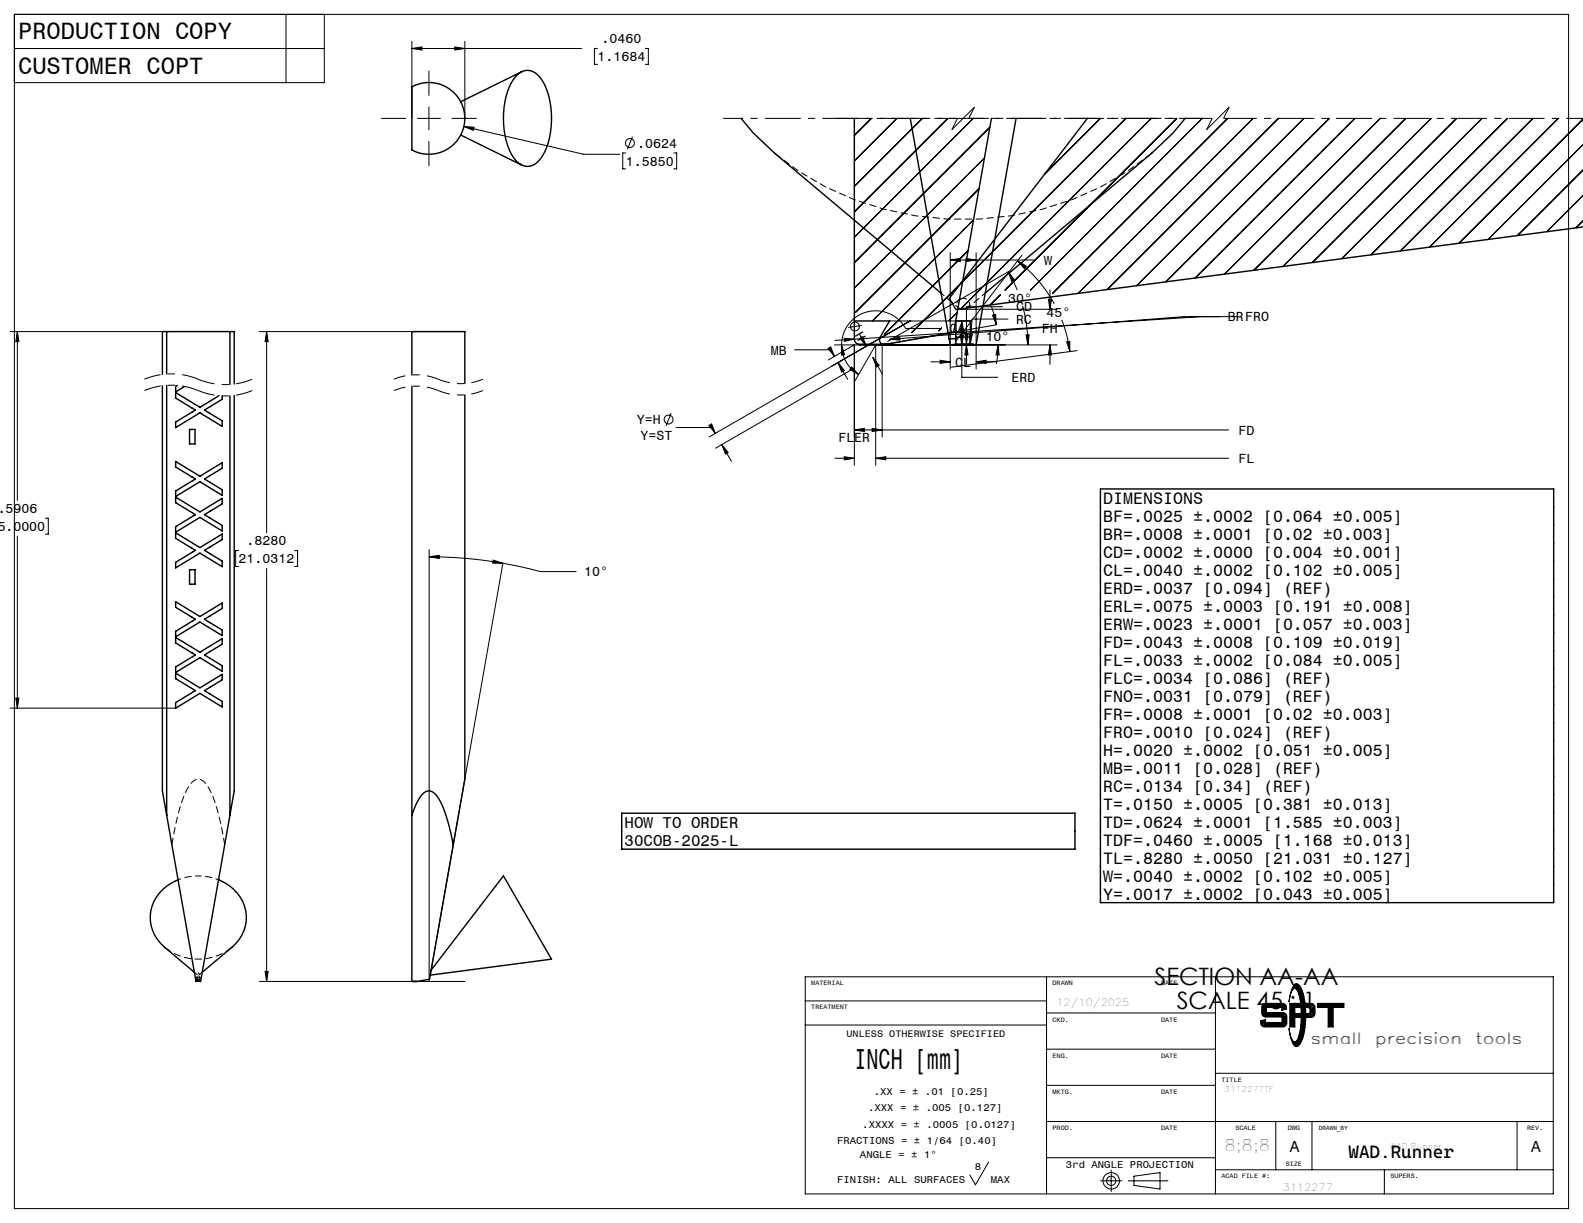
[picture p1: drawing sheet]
<svg xmlns="http://www.w3.org/2000/svg" width="279mm" height="216mm" viewBox="0 0 279 216" stroke-linecap="round" stroke-linejoin="round" font-family="sans-serif">
<g fill="none" stroke="#000" stroke-width=".25">
<path d="M72.7 15.3a6.3 6.3 0 0 1 9.3 5.6 6.3 6.3 0 0 1-9.3 5.6zM91.1 13.5a2.57 2.57 0 0 1 4.3 .2 13.3 13.3 0 0 1 1.8 9.7 8.3 8.3 0 0 1-2.7 5.5 2.64 2.64 0 0 1-3.9-1.1 14.3 14.3 0 0 1 0-13.8zM92.1 12.7l-10.8 5.3M81.3 23.8l10.8 5.3M130.8 20.9l2.1 2.6 3.8 3.6 29.4 24.7M150.8 20.9v38.9a1.09 1.09 0 0 0 .6 1M160.7 20.9l6.8 38.9M175 20.9l-6.7 37.8-11.6 2M179.3 20.9l-7 40-1-.1M191.9 20.9l-24.3 31.8 1.1 1.9 110.7-14.5M209.2 20.9l-2.1 2.6-3.8 3.6-29.4 24.7M279.1 20.9l.3 .6"/>
<path d="M29.4 58.5h-.7v7.6M29.4 58.5v7.5M29.4 58.5h11.2M40.6 58.5h.7v9.3M40.6 58.5v9.4M150.8 56.7h6.2l-1.6 2.8a.91 .91 0 0 0 .2 1.2M167.5 59.8l.2 1.1 1-.1M167.5 59.8h1.2M168.7 59.8v1M168.7 59.8v-3.1h2.6v4.1M168.7 59.5h2.6M28.7 68.1v71.5l.7 4.3"/>
<path d="M29.4 68v75.9M31.3 68l-.3 .2v1l1.6-1M33.5 75.8h.9v2.6h-.9zM38.7 69.9l-3.4 2-4.3-2.6v1l3.5 2.1-3.5 2.1v1l4.3-2.6 3.9 2.4v-1l-3.1-1.9 3.1-1.9v-.6M40.6 69.9v74M41.3 69.8v69.8l-.7 4.3M72.7 66.2v-7.7h9.3v9.2M72.7 68.2v105.1h.9l2.2-.4 4.2-23.8M82 69.7v67.8l-2 11.6M155.6 60.7l.1 .1h-4.3M155.6 60.7h1.1M156.7 60.7l-1 .2h-3.9l-.4-.1"/>
<path d="M168.7 60.8h2.6M31 81.5l4.3 2.6 3.9-2.4v1l-3.1 1.9 3.1 1.9v.9l-3.9-2.4-4.3 2.7v-1l3.5-2.1-3.5-2.2zM31 87.8l4.3 2.6 3.9-2.4v1l-3.1 1.8 3.1 2v.9l-3.9-2.4-4.3 2.7v-1l3.5-2.1-3.5-2.2zM31 94.1l4.3 2.6 3.9-2.4v.9l-3.1 1.9 3.1 2v.9l-3.9-2.4-4.3 2.6v-.9l3.5-2.1-3.5-2.2zM194.2 86.3h80v73h-80zM31 106.2l4.3 2.6 3.9-2.4v1l-3.1 1.9 3.1 1.9v1l-3.9-2.4-4.3 2.6v-1l3.5-2.1-3.5-2.1zM31 112.5l4.3 2.6 3.9-2.4v1l-3.1 1.9 3.1 1.9v1l-3.9-2.4-4.3 2.6v-1l3.5-2.1-3.5-2.1zM31 118.8l4.3 2.6 3.9-2.4v1l-3.1 1.9 3.1 1.9v1l-3.9-2.4-4.3 2.6v-1l3.5-2.1-3.5-2.1zM33.5 100.6h.9v2.5h-.9zM29.4 143.9l5.2 29.2M31.4 155.3a7 7 0 0 0-3.6 10.6l1.3 1.3 5.2 4.4M38.6 155.3a7 7 0 0 1 3.6 10.6l-1.3 1.3-5.2 4.4"/>
<path d="M40.6 143.9l-5.2 29.4-.2-.1M72.7 143.9l.7-1.8a3.7 3.7 0 0 1 2.2-2.5 1.99 1.99 0 0 1 1.8 1.3 26 26 0 0 1 2.6 8.2M109.7 143.6h80v6.3h-80zM34.6 173.1v.2l.2-.1M34.6 173.1h.2M34.8 173.1v.1M34.8 173.2h.4M34.8 173.1v-.6h.4v.7M34.8 173h.4M76.1 171.2l12.8-16.6 8.4 14.7-21.4 2.8"/>
</g>
<path d="M171.3 60.8l-.4-.1M39.7 149.1a29.8 29.8 0 0 0-3.1-10.4 1.64 1.64 0 0 0-2.5-.8 12.2 12.2 0 0 0-2.7 5.9l-1.1 5.3M34.8 173.2l-.2 .1M40.9 167.2a9.5 9.5 0 0 1-11.8 0" fill="none" stroke="#000" stroke-width=".18" stroke-dasharray="1.3 .6" stroke-linecap="butt"/>
<path d="M166.1 51.8l3.1 2.6M170.8 54.4l3.1-2.6M34.5 172.9h1" fill="none" stroke="#000" stroke-width=".18" stroke-dasharray="1.3 .6" stroke-dashoffset=".5" stroke-linecap="butt"/>
<path d="M31.4 155.3a9.6 9.6 0 0 1 3.6-.7M35 154.6a9.6 9.6 0 0 1 3.6 .7" fill="none" stroke="#000" stroke-width=".18" stroke-dasharray="1.3 .6" stroke-dashoffset=".7" stroke-linecap="butt"/>
<path d="M169 60.8l-1.3 .1M34.9 171.8a.19 .19 0 0 1 .3 .2 .19 .19 0 0 1-.3 .2 .19 .19 0 0 1 0-.3v-.1" fill="none" stroke="#000" stroke-width=".18" stroke-dasharray="1.3 .6" stroke-dashoffset=".6" stroke-linecap="butt"/>
<path d="M34.3 171.6l.6 .5M35.1 172.1l.6-.5" fill="none" stroke="#000" stroke-width=".18" stroke-dasharray="1.3 .6" stroke-dashoffset=".4" stroke-linecap="butt"/>
<path d="M203.3 27.1a53.1 53.1 0 0 1-52.5 8.1 48.4 48.4 0 0 1-14.1-8.1M167.3 58.7h5.4" fill="none" stroke="#000" stroke-width=".18" stroke-dasharray="1.3 .6" stroke-dashoffset="-.1" stroke-linecap="butt"/>
<path d="M169.6 52.7a1.05 1.05 0 0 1 1.5 .9 1.05 1.05 0 0 1-1.5 1 .95 .95 0 0 1-.7-1 .95 .95 0 0 1 .7-.9" fill="none" stroke="#000" stroke-width=".18" stroke-dasharray="1.3 .6" stroke-dashoffset=".2" stroke-linecap="butt"/>
<g fill="none" stroke="#000" stroke-width=".18">
<path d="M2.5 8.6h54.7M2.5 2.5h274.4v210.9h-274.4zM50.5 2.5v12.1M57.2 2.5v12.1h-54.7M72.7 8.6l1.8-.3v.5zM72.7 8.6h29.9M72.7 7.3v13.6M75.7 12.5v4.3M75.7 18.9v4M80.3 8.3l1.7 .3-1.7 .2zM82 7.3v13.6M105.4 8.6h-.5v2.8h.5"/>
<path d="M113.9 8.6h.5v2.8h-.5M67.3 20.9h4.3M73.7 20.9h4M75.7 25v4.3M79.8 20.9h4.3M81.9 22.3l1.8 .2-.2 .5zM81.9 22.3l21.1 4.9h6.4M110.4 27h-.5v2.8h.5M111.6 24.1l-.9 2.3M118.9 27h.5v2.8h-.5M153.8 20.9l-3 3M158.3 20.9l-7.5 7.5"/>
<path d="M162.8 20.9l-12 12M167.3 20.9l-16.5 16.5M171.8 20.9l-21 21M171.8 38.8l-17.8 17.9M172.8 33.4l-21.8 21.7M173.8 27.9l-23 23M174.7 22.5l-23.9 23.9M194.2 20.9l-9.8 9.9M198.7 20.9l-37.8 37.8M203.2 20.9l-33.6 33.6M207.7 20.9l-30.3 30.3M212.2 20.9l-30.3 30.3"/>
<path d="M216.7 20.9l-30.9 30.9M221.2 20.9l-30.9 30.9M225.7 20.9l-30.3 30.2M230.1 20.9l-29.5 29.5M234.6 20.9l-28.8 28.9M239.1 20.9l-28.2 28.2M243.6 20.9l-27.5 27.5M248.1 20.9l-26.8 26.8M252.6 20.9l-26.1 26.1M257.1 20.9l-25.5 25.5M261.6 20.9l-24.8 24.8M266.1 20.9l-24.1 24.1"/>
<path d="M270.6 20.9l-23.5 23.4M275 20.9l-22.7 22.7M279.3 21.2l-21.8 21.7M279.4 25.5l-16.7 16.8M279.4 30l-11.6 11.6M279.4 34.5l-6.4 6.4M279.4 38.9l-1.2 1.3M1.8 58.5h29.2M3.1 58.5v29.8M3.1 58.5l.2 1.8h-.5zM45.8 58.5h36.2M47.1 58.5l.2 1.8h-.5z"/>
<path d="M47.1 58.5v35.5M149 59.7l1.8 .2-1.8 .4zM150.8 59.9l-3.4 .2M151.8 59.7l.5-.3 .6 1.7zM151.9 59.4l1 1.7M152.1 57.5l-2.4 .3M157 56.7h14M157.1 59.9l1.7-.4 .1 .5zM160.6 56.7l-8.8 5.1M160.6 56.7l-13.8 7.9M160.6 56.7l-35.4 20.4M166.2 58h-6.4a6 6 0 0 0-6.7-2.9 6 6 0 0 0-4.6 5.8"/>
<path d="M166.2 57.9l-.5 .5M167.7 45.9l1.8-.3v.6zM167.7 44.6v20.5M167.7 45.9h14.8M168.9 55.2l-1.4 1.4M169 54.6h17.6M169.5 59.1h.5l-.2 1.8zM169.8 56.7v9.9h6.3M169.8 56.7l.2 1.7h-.5zM170.3 58.9h.6l-.3 1.8zM170.5 45.6l1.8 .3-1.8 .3zM170.9 44.3l-14.8 14.7"/>
<path d="M171.1 59h.5l-.4 1.8zM172.3 44.6v20.5M175 54l.8 3.3M175.2 55.7l.5-.2 .1 1.8zM175.8 57.3l-18.8 3.4M176.5 52.1l-1.7 1.7M176.9 54.1h-6.3v6.6M177.9 56.3h-6.3l-.4 4.5M178 48l1 1.4-.4 .3zM178 48l1.5 3.2M178 48l-21.3 12.3M179.6 46.1l1.5 .9-.3 .4z"/>
<path d="M179.6 46.1a24.1 24.1 0 0 1 6.5 7.5M180.4 45l-11.7 15.2M180.5 54a25.8 25.8 0 0 1 .9 6.9M181.1 59.1h.5l-.2 1.8zM185 52.8h.6l-.3 1.8zM185.3 51.2v3.4M187.4 56.5a24.2 24.2 0 0 1 1.4 5.6M212 55.9l-61.2 4M218.4 55.9h-9.5l-51.8 4M118.5 72.9l-.9 2.3M119.3 75.5h6.4l.6 1M125.1 75.1l.5-.3 .7 1.7z"/>
<path d="M127.4 78.5l1.1 1.4-.5 .3zM127.4 78.5l1.7 2.9M140.3 61.8h6.3l.7 1.1M146.2 61.5l.4-.3 .7 1.7zM146.2 63.6l4.6-2.7v21.3M147.3 60.9h39.3M147.9 64l1.1 1.4-.4 .3zM147.9 64l1.7 3M148.5 60.9l.6 1.7-.6 .1zM148.5 60.9a6 6 0 0 0 3.1 5.2M150.3 64.8l1.3 1.3-1.6-.9zM150.8 75.9l1.8-.3v.6z"/>
<path d="M150.8 75.9h66M150.8 65l-24.5 14.1M150.9 67.2l3.7-6.3v21.3M153.9 75.6l1.8 .3-1.8 .3zM154 63.1l1.2 1.4-.5 .3zM154 63.1l1.8 3M155.7 60.9v16.3M164.3 63.9h3.4M165.9 63.6l1.8 .3-1.8 .2zM170 60.7h1.9M170.6 60.9v3.4M170.6 60.9l.3 1.8h-.6z"/>
<path d="M172.3 63.9l1.8-.3v.5zM172.3 63.9h3.4M176.2 60.9l.1 1.8h-.5zM176.2 60.9l-.3 3.4M185.3 60.9v3.4M185.3 60.9l.3 1.8h-.6zM188.3 60.4l.5-.1v1.8zM190.1 61.9l-22.2 2.9M3.1 94.6v30.4M8 91.5h.5v2.8h-.5M42.1 97.2h-.5v2.8h.5M52 97.2h.5v2.8h-.5"/>
<path d="M75.7 98.3l1.8-.3v.6zM75.7 98.3a75 75 0 0 1 13.1 1.1M75.7 97v76.3M87.1 98.9l1.7 .5h-1.8zM88.8 99.4l-12.8 72.6M88.8 99.4l6.5 1.5h6.4M147.4 80.9h3.4M149 80.6l1.8 .3-1.8 .3zM154.6 80.9l1.7-.3v.6zM154.6 80.9h62.2M47.1 100.4v72.9M1.8 125h29.2"/>
<path d="M2.8 123.2h.5l-.2 1.8zM45.8 173.3h36.2M46.8 171.5h.5l-.2 1.8zM142.1 172.4h132.1v38.4h-132.1zM142.1 176.7h42.6M184.7 172.4v38.4M184.7 178.8h29.8M214.5 172.4v38.4M222.9 177.3l.5-.2h2.9a.79 .79 0 0 1 .8 1l-.9 .2v-.5h-2.7v.9h2.9a.72 .72 0 0 1 .7 .8v1.1a.72 .72 0 0 1-.7 .7h-3.2a.72 .72 0 0 1-.7-.7v-.4l.8-.2v.5h3v-1h-2.9a.72 .72 0 0 1-.7-.7v-1.1zM223 177.4l.4-.1h2.9a.61 .61 0 0 1 .6 .7l-.5 .2v-.5h-3v1.2h3a.58 .58 0 0 1 .6 .6v1.1a.58 .58 0 0 1-.6 .5h-3.2a.64 .64 0 0 1-.6-.8l.6-.1v.4h3.2v-1.2h-3a.58 .58 0 0 1-.6-.6v-1.1zM223.1 177.6l.3-.2h2.9l.3 .1 .2 .4-.3 .1v-.5h-3.3v1.5l3.4 .1 .2 .4-.1 1.4-.3 .1h-3.2l-.3-.1-.1-.5h.3v.4h3.5v-1.5l-3.4-.1-.2-.4zM223.1 177.8v1.1"/>
<path d="M223.4 179.1h3M226.6 177.7l.1 .2M226.7 179.4v1.3M227.6 177.1h1.9v.7h-1v1.1h1.1v.7h-1.1v1.7h-.9zM227.8 177.3h1.5l.1 .4h-1v1.4h1v.4h-1v1.6h-.6zM227.9 177.4h1.3v.1h-.9v1.7h1v.1h-1v1.7h-.4zM228.1 177.5v3.4M228.4 173.8a.69 .69 0 0 1 1.1 .5 13.7 13.7 0 0 1 0 9.9 .73 .73 0 0 1-.7 .6 .73 .73 0 0 1-.7-.7l-.3-.9-.3-1.6a3 3 0 0 0 1 2.3h.1a3.3 3.3 0 0 0 .9-2.4 12.8 12.8 0 0 0-.6-6.8 .45 .45 0 0 0-.5-.2 .45 .45 0 0 0-.4 .4l-.5 2 .5-2.2zM228.5 174a.51 .51 0 0 1 .6-.1 .51 .51 0 0 1 .3 .4 13.5 13.5 0 0 1 0 9.8l-.3 .4a.47 .47 0 0 1-.5 .1 .47 .47 0 0 1-.3-.4l-.1-.2a.67 .67 0 0 0 1-.6 14.4 14.4 0 0 0-.1-8.6 .6 .6 0 0 0-.9-.4zM228.6 174.1a1.91 1.91 0 0 1 1.1 1.8 15 15 0 0 1-.3 7.7l-.4 .5-.4 .2M228.8 174l-.3 .2a1.65 1.65 0 0 1 1.1 1.6 14.2 14.2 0 0 1-.4 7.9l-.3 .4-.4 .1 .3 .3M228.8 174h.1"/>
<path d="M228.8 174l.4 .2a8.5 8.5 0 0 1 1 5 8.5 8.5 0 0 1-1 5l-.4 .3M230.4 177.1h1a.72 .72 0 0 1 .7 .7v1.1a.72 .72 0 0 1-.7 .7h-.8v-.7l.5-.1 .1-.7-.2-.2-.5-.1zM230.6 177.3h.8a.58 .58 0 0 1 .6 .5v1.1a.58 .58 0 0 1-.6 .6h-.7v-.4l.4-.1 .2-.2v-.7l-.1-.4h-.6zM230.8 177.4h.7l.3 .4v1.3l-.3 .2h-.6v-.1l.3-.1 .3-.2v-1a.58 .58 0 0 0-.7-.4zM231.4 177.6l.3 .2v1.2l-.3 .2M232.5 177.1h4.7v.7h-1.9v3.5h-.9v-3.5h-1.9zM232.7 177.3h4.4v.4h-1.9v3.4h-.6v-3.4h-1.9zM232.8 177.4h4.1v.1h-1.9v3.5h-.3v-3.5h-1.9zM234.9 177.6v3.3M142.1 181h42.6M184.7 191.6h29.8M184.7 198h89.5"/>
<path d="M184.7 185.2h29.8M214.5 189.5h59.7M222.9 180.5v.2M223.2 180.9h3.2M225.2 198v8.5M228.8 184.5h.1M231.6 198v8.5M267.8 198v8.5M174.5 205.2l-2.3 4-1-1.8M184.7 204.4h29.8M194.2 208.5h3.8M196.1 206.6v3.7"/>
<path d="M199.2 208.5h6.9M200.1 207.6l4.6-.6v2.9l-4.6-.6zM214.5 206.5h59.7M244.3 206.5v4.3"/>
<circle cx="111.2" cy="25.2" r=".79"/>
<circle cx="150.9" cy="57.6" r=".79"/>
<circle cx="118" cy="74.1" r=".79"/>
<circle cx="196.1" cy="208.5" r=".81"/>
<circle cx="196.1" cy="208.5" r="1.45"/>
</g>
<path d="M77.4 68.9a10.2 10.2 0 0 0-7.9 0M77.4 66.9a10.2 10.2 0 0 0-7.9 0M85.2 68.9a10.2 10.2 0 0 1-7.8 0M85.2 66.9a10.2 10.2 0 0 1-7.8 0" fill="none" stroke="#000" stroke-width=".18" stroke-dasharray="6.3 1.3 1.3 1.3" stroke-dashoffset="4.2" stroke-linecap="butt"/>
<path d="M35 68.9a12.4 12.4 0 0 0-9.5 0M35 66.9a12.4 12.4 0 0 0-9.5 0M44.5 68.9a12.4 12.4 0 0 1-9.5 0M44.5 66.9a12.4 12.4 0 0 1-9.5 0" fill="none" stroke="#000" stroke-width=".18" stroke-dasharray="6.3 1.3 1.3 1.3" stroke-dashoffset="3.4" stroke-linecap="butt"/>
<path d="M169 20.9h-41.4M212.4 20.9h-41.4" fill="none" stroke="#000" stroke-width=".18" stroke-dasharray="6.3 1.3 1.3 1.3" stroke-dashoffset="2.8" stroke-linecap="butt"/>
<path d="M172 18.9l-2 2M217 18.9l-2 2M168 22.9l1-2M170 20.9l-2 2M171 20.9l1-2M213 22.9l1-2M215 20.9l-2 2M216 20.9l1-2" fill="none" stroke="#000" stroke-width=".18" stroke-dasharray="6.3 1.3 1.3 1.3" stroke-linecap="butt"/>
<path d="M214 20.9h-66.4M279.4 20.9h-63.4" fill="none" stroke="#000" stroke-width=".18" stroke-dasharray="6.3 1.3 1.3 1.3" stroke-dashoffset=".5" stroke-linecap="butt"/>
<g fill="#000">
<path d="M154 63.1l1.2 1.4-.5 .3zM151.8 59.7l.5-.3 .6 1.7z"/>
<path d="M188.3 60.4l.5-.1v1.8zM179.6 46.1l1.5 .9-.3 .4z"/>
<path d="M46.8 171.5h.5l-.2 1.8zM47.1 58.5l.2 1.8h-.5zM87.1 98.9l1.7 .5h-1.8zM75.7 98.3l1.8-.3v.6zM81.9 22.3l1.6 .7 .2-.5zM80.3 8.3l1.7 .3-1.7 .2zM72.7 8.6l1.8-.3v.5zM3.1 58.5l.2 1.8h-.5zM2.8 123.2h.5l-.2 1.8zM170.5 45.6l1.8 .3-1.8 .3zM167.7 45.9l1.8-.3v.6zM171.1 59l.1 1.8 .4-1.8zM170.6 60.9l.3 1.8h-.6zM170.3 58.9h.6l-.3 1.8zM165.9 63.6l1.8 .3-1.8 .2zM172.3 63.9l1.8-.3v.5zM153.9 75.6l1.8 .3-1.8 .3zM150.8 75.9l1.8-.3v.6zM176.2 60.9l.1 1.8h-.5zM175.2 55.7l.5-.2 .1 1.8zM157.1 59.9l1.8 .1-.1-.5zM149 59.7v.6l1.8-.4zM154.6 80.9l1.7-.3v.6zM149 80.6l1.8 .3-1.8 .3zM148.5 60.9l.6 1.7-.6 .1zM150.3 64.8l1.3 1.3-1.6-.9zM169.5 59.1h.5l-.2 1.8zM169.8 56.7l.2 1.7h-.5zM181.1 59.1h.5l-.2 1.8zM178 48l1 1.4-.4 .3zM146.2 61.5l.4-.3 .7 1.7zM147.9 64l1.1 1.4-.4 .3zM185 52.8h.6l-.3 1.8zM185.3 60.9l.3 1.8h-.6zM127.4 78.5l1.1 1.4-.5 .3zM125.1 75.1l.5-.3 .7 1.7z"/>
</g>
<text font-size="5.1" x="150.8" y="188.8">INCH [mm]</text>
<g font-size="4.2">
<text x="3.2" y="6.8">PRODUCTION COPY</text>
<text x="3.2" y="13">CUSTOMER COPT</text>
<text x="203.8" y="173.9">SECTION AA-AA</text>
<text x="207.7" y="178.1">SCALE 45 : 1</text>
</g>
<text font-size="3.2" x="238" y="204.5">WAD.Runner</text>
<g font-size="2.9">
<text x="194.7" y="89">DIMENSIONS</text>
<text x="194.7" y="92.2">BF=.0025 ±.0002 [0.064 ±0.005]</text>
<text x="194.7" y="95.3">BR=.0008 ±.0001 [0.02 ±0.003]</text>
<text x="194.7" y="98.5">CD=.0002 ±.0000 [0.004 ±0.001]</text>
<text x="194.7" y="101.7">CL=.0040 ±.0002 [0.102 ±0.005]</text>
<text x="194.7" y="104.9">ERD=.0037 [0.094] (REF)</text>
<text x="194.7" y="108">ERL=.0075 ±.0003 [0.191 ±0.008]</text>
<text x="194.7" y="111.2">ERW=.0023 ±.0001 [0.057 ±0.003]</text>
<text x="194.7" y="114.4">FD=.0043 ±.0008 [0.109 ±0.019]</text>
<text x="194.7" y="117.5">FL=.0033 ±.0002 [0.084 ±0.005]</text>
<text x="194.7" y="120.7">FLC=.0034 [0.086] (REF)</text>
<text x="194.7" y="123.9">FNO=.0031 [0.079] (REF)</text>
<text x="194.7" y="127.1">FR=.0008 ±.0001 [0.02 ±0.003]</text>
<text x="194.7" y="130.2">FRO=.0010 [0.024] (REF)</text>
<text x="194.7" y="133.4">H=.0020 ±.0002 [0.051 ±0.005]</text>
<text x="194.7" y="136.6">MB=.0011 [0.028] (REF)</text>
<text x="194.7" y="139.8">RC=.0134 [0.34] (REF)</text>
<text x="194.7" y="142.9">T=.0150 ±.0005 [0.381 ±0.013]</text>
<text x="194.7" y="146.1">TD=.0624 ±.0001 [1.585 ±0.003]</text>
<text x="194.7" y="149.3">TDF=.0460 ±.0005 [1.168 ±0.013]</text>
<text x="194.7" y="152.5">TL=.8280 ±.0050 [21.031 ±0.127]</text>
<text x="194.7" y="155.6">W=.0040 ±.0002 [0.102 ±0.005]</text>
<text x="194.7" y="158.8">Y=.0017 ±.0002 [0.043 ±0.005]</text>
</g>
<g font-size="2.8">
<text x="110.2" y="146.2">HOW TO ORDER</text>
<text x="110.2" y="149.3">30COB-2025-L</text>
<text x="231.4" y="184.3">small</text>
<text x="242.8" y="184.3">precision</text>
<text x="260.5" y="184.3">tools</text>
<text x="216.1" y="203.3">8;8;8</text>
<text x="227.7" y="203.3">A</text>
<text x="270.3" y="203.3">A</text>
</g>
<g font-size="2.3">
<text x="105.4" y="10.8">1.1684</text>
<text x="106.1" y="7.6">.0460</text>
<text x="110.4" y="29.2">1.5850</text>
<text x="112.5" y="26.1">.0624</text>
<text x="184.3" y="46.7">W</text>
<text x="178" y="53.5">30°</text>
<text x="150.8" y="59.2" transform="rotate(60 150.8 59.2)">H</text>
<text x="167.6" y="58.8">CA</text>
<text x="179.3" y="57.2">RC</text>
<text x="179.4" y="55">CD</text>
<text x="183.9" y="58.8">FH</text>
<text x="184.7" y="55.9">45°</text>
<text x="216.7" y="56.7">BRFRO</text>
<text x="136" y="62.6">MB</text>
<text x="168.6" y="64.7">CL</text>
<text x="174" y="60.1">10°</text>
<text x="178.6" y="67.4">ERD</text>
<text x="112.4" y="74.9">Y=H</text>
<text x="113" y="77.7">Y=ST</text>
<text x="218.6" y="76.7">FD</text>
<text x="148" y="78.1">FLER</text>
<text x="218.6" y="81.7">FL</text>
<text x="-.5" y="93.7">5.0000</text>
<text x="-.5" y="90.6">.5906</text>
<text x="42.1" y="99.4">21.0312</text>
<text x="43.5" y="96.3">.8280</text>
<text x="103.1" y="101.7">10°</text>
</g>
<g font-size="1.8">
<text x="186.5" y="177.6">12/10/2025</text>
<text x="153.2" y="196.2">.XXX = ± .005 [0.127]</text>
<text x="154.2" y="193.3">.XX = ± .01 [0.25]</text>
<text x="147.7" y="201.9">FRACTIONS = ± 1/64 [0.40]</text>
<text x="152.2" y="199">.XXXX = ± .0005 [0.0127]</text>
<text x="147.8" y="208.8">FINISH: ALL SURFACES</text>
<text x="151.8" y="204.5">ANGLE = ± 1°</text>
<text x="172.1" y="206.5">8</text>
<text x="174.9" y="208.8">MAX</text>
<text x="188.1" y="206.2">3rd ANGLE PROJECTION</text>
<text x="226.4" y="210.2">3112277</text>
</g>
<text font-size="1.7" x="149.4" y="183">UNLESS OTHERWISE SPECIFIED</text>
<g font-size="1.4">
<text x="216.1" y="192.8">3112277TF</text>
<text x="245.3" y="202.8">WAD.Runner</text>
</g>
<g font-size="1.1">
<text x="143.2" y="173.9">MATERIAL</text>
<text x="185.8" y="173.9">DRAWN</text>
<text x="204.9" y="173.9">DATE</text>
<text x="143.2" y="178.2">TREATMENT</text>
<text x="185.8" y="180.3">CKD.</text>
<text x="204.9" y="180.3">DATE</text>
<text x="185.8" y="186.7">ENG.</text>
<text x="204.9" y="186.7">DATE</text>
<text x="215.6" y="191">TITLE</text>
<text x="185.8" y="193.1">MKTG.</text>
<text x="204.9" y="193.1">DATE</text>
<text x="185.8" y="199.5">PROD.</text>
<text x="204.9" y="199.5">DATE</text>
<text x="218.1" y="199.5">SCALE</text>
<text x="227.3" y="199.5">DWG</text>
<text x="232.8" y="199.5">DRAWN_BY</text>
<text x="269.5" y="199.5">REV.</text>
<text x="215.6" y="208">ACAD FILE #:</text>
<text x="226.9" y="205.9">SIZE</text>
<text x="245.4" y="208">SUPERS.</text>
</g>
</svg>
